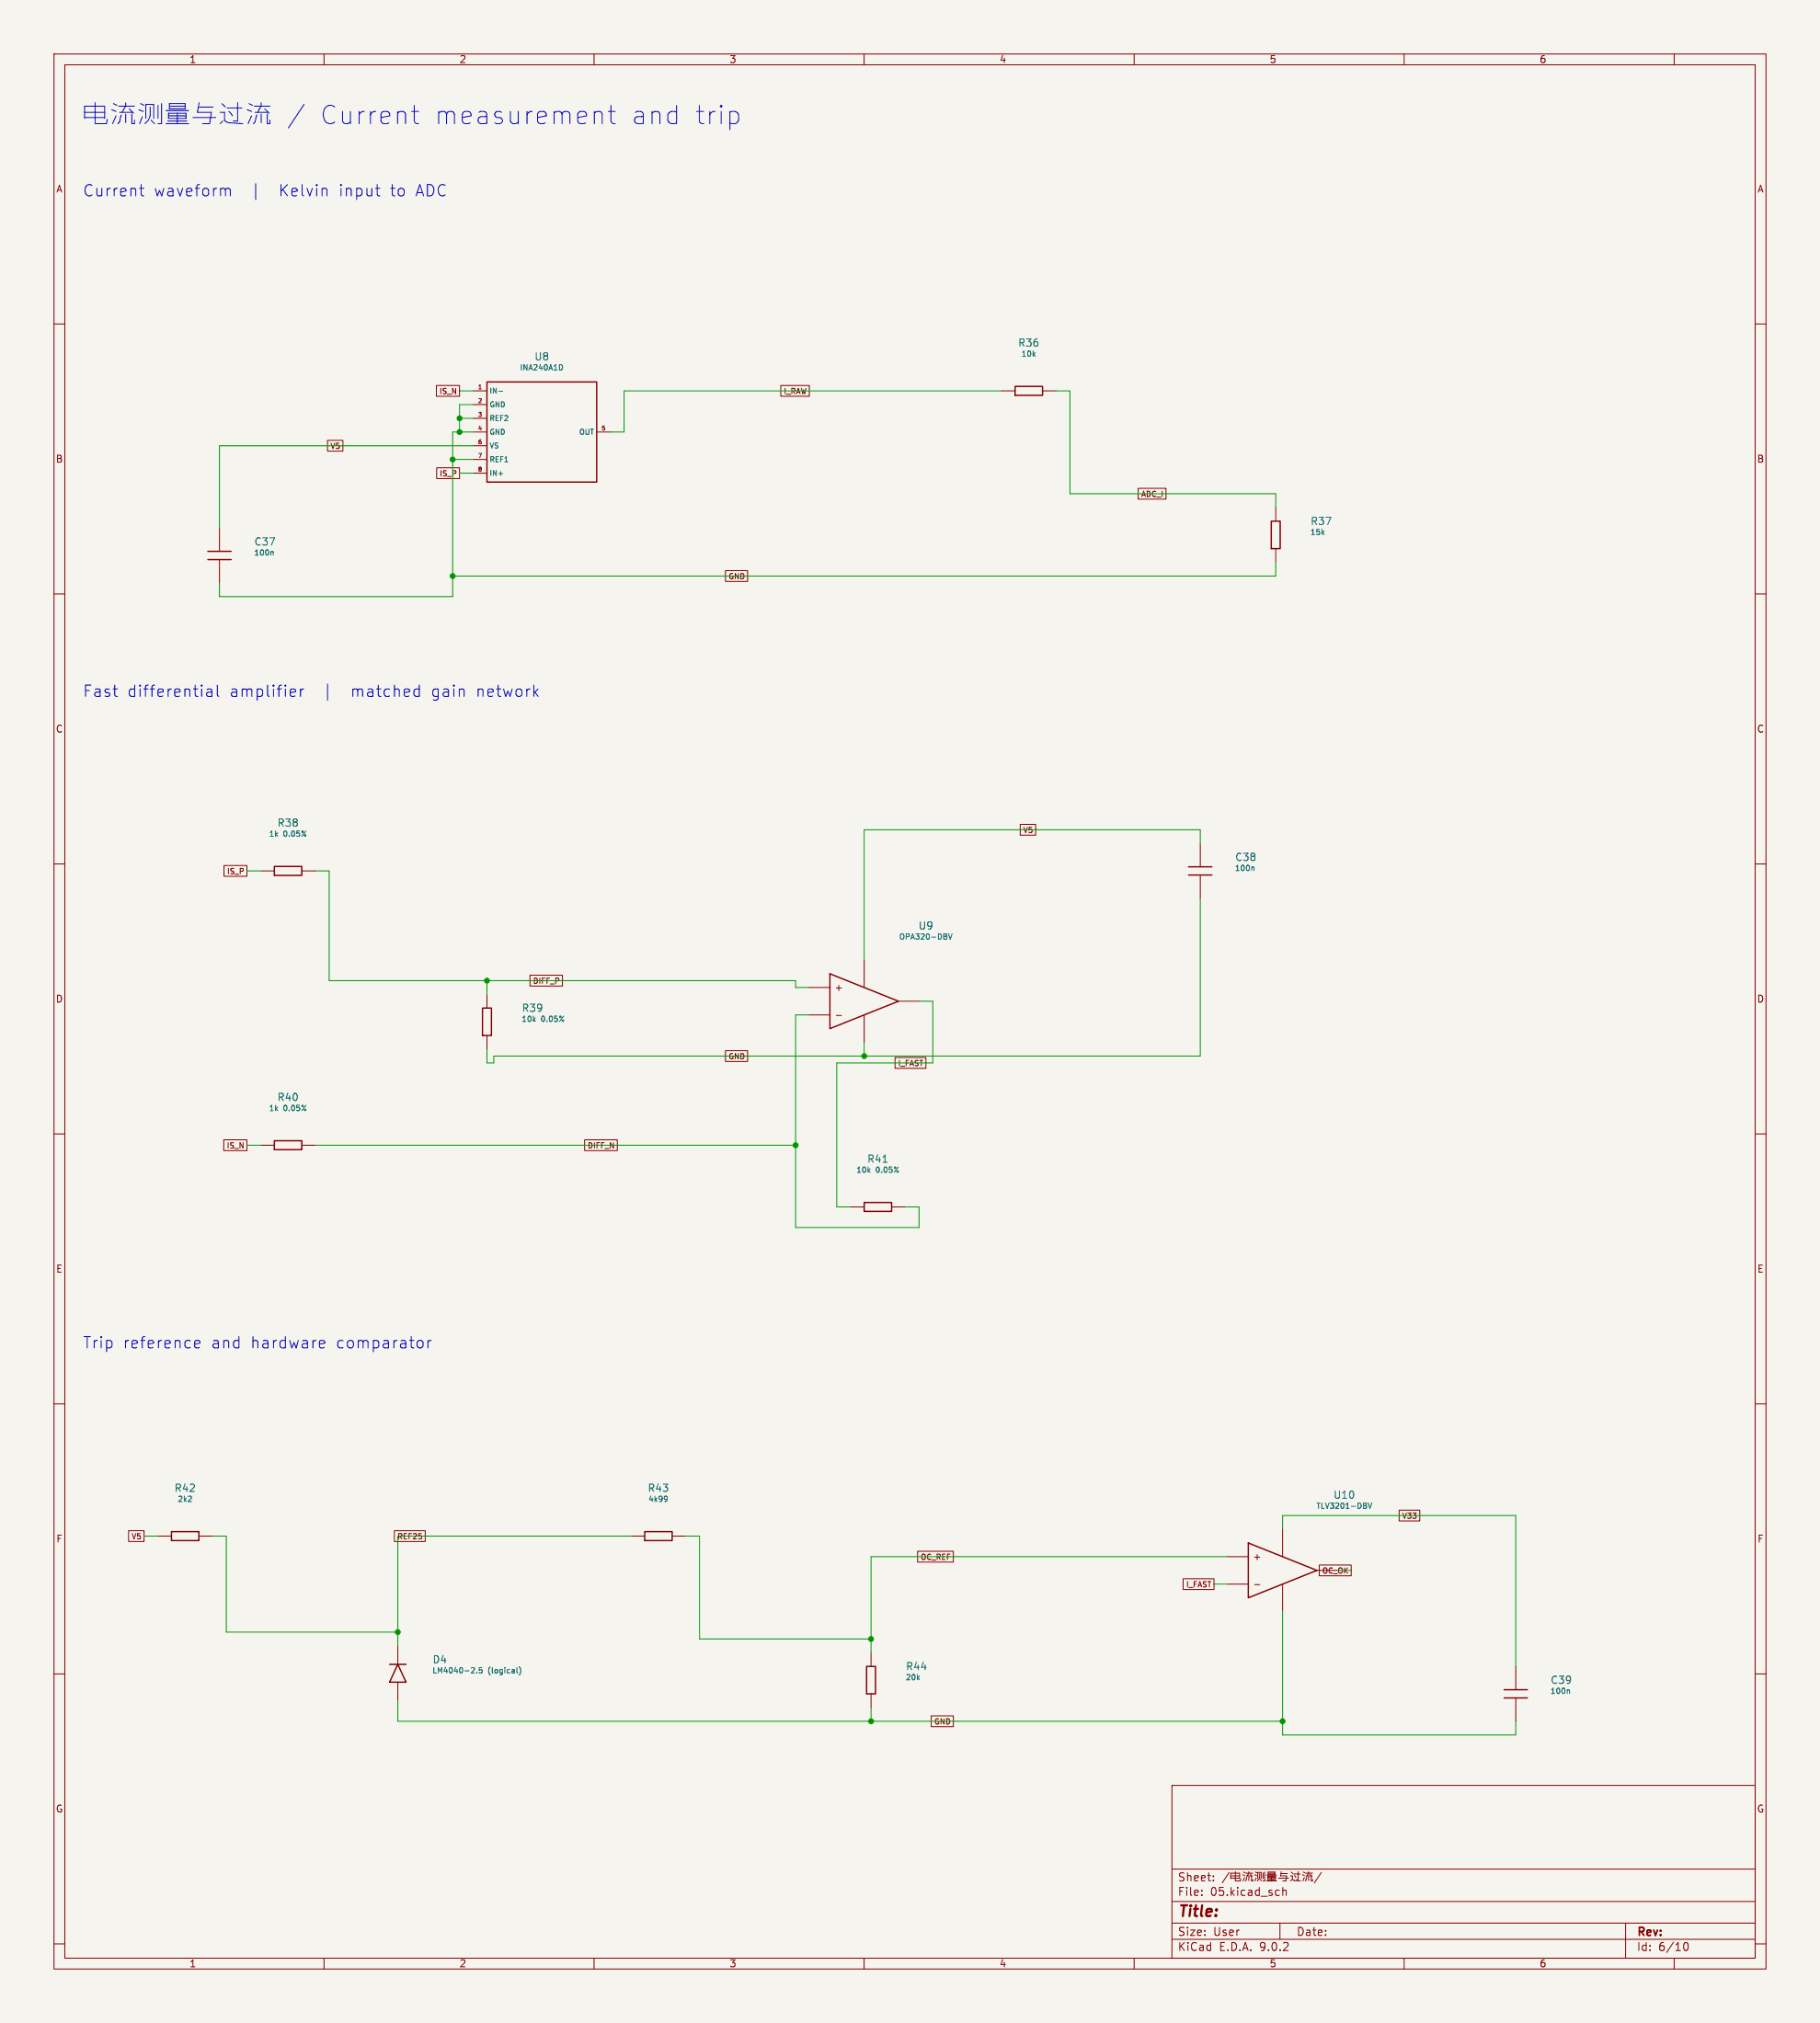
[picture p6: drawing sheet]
<svg xmlns="http://www.w3.org/2000/svg" width="337mm" height="375mm" viewBox="0 0 337 375" stroke-linecap="round" stroke-linejoin="round" font-family="sans-serif">
<path d="M0 0h337v374.6h-337z" fill="#f5f4ef" stroke="#f5f4ef" stroke-width=".17"/>
<g fill="none" stroke="#840000" stroke-width=".17">
<path d="M10 10h317v354.7h-317zM12 12h313v350.6h-313zM60 10v2M110 10v2M160 10v2M210 10v2M260 10v2M310 10v2M10 60h2M80.8 71.4h4.3v2h-4.3zM87.6 72.4h2.6M87.6 74.9h2.6"/>
<path d="M87.6 77.5h2.6M144.6 71.4h5.3v2h-5.3zM185.4 72.4h2.6M193 72.4h2.6M325 60h2M40.6 97.8v4.3M60.6 81.5h2.9v2.1h-2.9zM80.8 86.6h4.3v2h-4.3zM87.6 80h2.6M87.6 82.6h2.6M87.6 85.1h2.6M87.6 87.6h2.6"/>
<path d="M110.5 80h2.5M210.8 90.4h5.1v2h-5.1zM236.2 94v2.5M10 110h2M40.6 103.6v4.4M134.3 105.7h4.1v2h-4.1zM236.2 101.6v2.5M325 110h2M188.9 152.7h2.9v2h-2.9zM222.2 156.2v4.3M10 160h2M41.5 160.3h4.2v2h-4.2z"/>
<path d="M48.3 161.3h2.5M55.9 161.3h2.5M160 177.8v5.1M222.2 162.1v4.3M325 160h2M90.2 184.2v2.5M90.2 191.8v2.5M98.1 180.6h6v2h-6zM134.3 194.6h4.1v2h-4.1zM149.9 182.9h3.8M149.9 188h3.8M154.8 188.1h1"/>
<path d="M160 188v5M165.7 195.8h5.7v2.1h-5.7zM166.4 185.4h3.8M10 210h2M41.4 211.1h4.3v2h-4.3zM48.3 212.1h2.5M55.9 212.1h2.5M108.2 211.1h6.1v2h-6.1zM325 210h2M157.5 223.5h2.5M165.1 223.5h2.5M10 260h2"/>
<path d="M325 260h2M259.1 279.7h3.8v2h-3.8zM23.8 283.5h2.9v2h-2.9zM29.2 284.5h2.5M36.8 284.5h2.6M73 283.5h5.7v2h-5.7zM116.8 284.5h2.6M124.5 284.5h2.5M169.9 287.3h6.6v2h-6.6zM219.1 292.4h5.7v2h-5.7zM227.3 288.3h3.8M227.3 293.4h3.8"/>
<path d="M232.3 293.5h1M237.5 283.2v5.1M237.5 293.4v5.1M243.8 290.8h3.8M244.3 289.8h5.9v2h-5.9zM10 310h2M73.7 304.8v3.4M73.7 311.5v3.5M161.3 306.1v2.5M161.3 313.7v2.5M172.4 317.8h4.1v2h-4.1zM280.7 308.6v4.3"/>
<path d="M280.7 314.5v4.3M325 310h2M217 330.7h108v31.9h-108zM217 359.2h108M217 356.2h108M217 352.2h108M217 346.1h108M222.5 350.9v.1M222.5 350.1v.2M224.7 348.2v.1M224.7 347.4v.2M227.6 346.8l-1.3 1.9"/>
<path d="M227.9 347.8h1.6M227.9 347.4h1.6M227.9 347.9v-1h1.6v1M228.7 346.6v1.7h1v-.3M230.1 347.2l.4 .1M230.2 346.7l.3 .1M230.5 347.7l-.3 .6M230.7 346.9h1.3M230.7 347.4h1.1M230.9 347.6l-.3 .7M231.2 346.6v.3l-.2 .5M231.2 347.6v.7"/>
<path d="M231.5 347.1l.4 .4M231.7 347.6v.7h.3v-.2M232.3 347.2l.4 .1M232.5 346.7l.2 .1M232.6 347.8l-.2 .5M232.9 347.9v-1.1h.6v1.1M233.2 347v.7l-.4 .6M233.3 348.1l.3 .2M233.9 346.8v1.1M234.2 346.7v1.6h-.3M234.5 348.3h1.9M234.5 347.3h1.9"/>
<path d="M234.7 348.1h1.5M234.7 347.5h1.5v.4h-1.5zM234.7 347.7h1.5M234.8 346.9h1.3M234.8 346.7h1.3v.4h-1.3zM235.5 347.5v.8M236.7 347.8h1.9M236.7 350l.2 .1M236.9 351h-.2M237 356.2v3M237.2 346.6l-.1 .8h1.1l-.1 .9h-.6M237.2 347h1.2"/>
<path d="M237.5 349.5v1.5M237.5 350.2l.2-.2 .4 .1 .1 .9M239 347.4h.3v.7l.2 .1 1.3 .1M239.1 346.7l.3 .3M239.2 348.1l-.2 .2M239.5 347.1h1.2M239.7 347.3l.3 .4M240.4 346.6v1.5h-.4M241.2 347.2l.3 .1M241.3 346.7l.3 .1M241.5 347.7l-.3 .6M241.7 346.9h1.3"/>
<path d="M241.8 347.4h1.1M242 347.6l-.3 .7M242.3 346.6v.3l-.3 .5M242.3 347.6v.7M242.6 347.1l.4 .4M242.8 347.6v.7h.2v-.2M244.7 346.8l-1.3 1.9M301 356.2v6.4M10 360h2M60 362.6v2.1M110 362.6v2.1M160 362.6v2.1"/>
<path d="M210 362.6v2.1M260 362.6v2.1M310 362.6v2.1M311.7 360.3l.2-.4 .2-.2a.81 .81 0 0 1 .4 1.4l-.3 .1h-.2l-.3-.5M325 360h2"/>
</g>
<g fill="none" stroke="#840000" stroke-width=".25">
<path d="M90.2 70.7h20.3v18.6h-20.3zM188 71.6h5v1.6h-5zM235.4 96.5h1.6v5.1h-1.6zM38.5 102.1h4.3M38.5 103.6h4.3M50.8 160.5h5.1v1.6h-5.1zM220.1 160.5h4.3M220.1 162.1h4.3M89.3 186.7h1.7v5.1h-1.7zM153.7 180.3l12.7 5.1-12.7 5.1zM50.8 211.3h5.1v1.6h-5.1zM160 222.7h5.1v1.6h-5.1z"/>
<path d="M31.7 283.7h5.1v1.6h-5.1zM119.4 283.7h5.1v1.6h-5.1zM231.1 285.8l12.7 5-12.7 5.1zM72.1 308.2h3.1M73.7 308.2l1.5 3.3h-3.1zM160.5 308.6h1.6v5.1h-1.6zM278.5 312.9h4.3M278.5 314.5h4.3"/>
</g>
<g fill="none" stroke="#006464" stroke-width=".17">
<path d="M92.3 72.5h.8M103.8 67.5a.54 .54 0 0 1 .4 .5 .54 .54 0 0 1-.4 .5M50.3 102.1l.3 .2v.5M175.6 172.9l.4 1 .3-1M231.9 160.6l.3 .1v.5M163.5 215.2h.8M123.5 277.2l.1 .4-.2 .4M123.6 277.5l-.2 .2M253.3 278.3l.4 1 .3-1M87.2 309.8h.7M87.8 308.9v.4M88.3 309.7v.1"/>
<path d="M89.2 308.8h-.4l-.1 .5h.5v.4l-.1 .1-.4-.1M95.7 308.8v.9l.2 .1M96.1 308.7a1.15 1.15 0 0 1 0 1.5M290.3 313l.3 .1v.5"/>
</g>
<g fill="none" stroke="#009600" stroke-width=".17">
<path d="M85.1 72.4h2.5M85.1 77.5h2.5M87.6 74.9h-2.5v5.1M185.4 72.4h-69.8v7.6h-2.6M195.6 72.4h2.5v19h38.1v2.6M83.8 85.1h3.8M85.1 87.6h2.5M87.6 80h-3.8v30.5h-43.2v-2.5M87.6 82.6h-47v15.2M236.2 104.1v2.6h-152.4M222.2 156.2v-2.5h-62.2v24.1M45.7 161.3h2.6"/>
<path d="M58.4 161.3h2.6v20.3h86.3v1.3h2.6M222.2 166.4v29.2h-130.8v1.3h-1.2v-2.6M90.2 181.6v2.6M149.9 188h-2.6v39.3h22.9v-3.8h-2.6M160 193v2.6M170.2 185.4h2.5v11.5h-17.8v26.6h2.6M45.7 212.1h2.6M58.4 212.1h88.9M26.7 284.5h2.5M39.4 284.5h2.5v17.8h31.8M116.8 284.5h-43.1v20.3M127 284.5h2.5v19h31.8"/>
<path d="M224.8 293.4h2.5M227.3 288.3h-66v17.8M237.5 298.5v22.8h43.2v-2.5M237.5 283.2v-2.5h43.2v27.9M247.6 290.8h2.6M73.7 315v3.8h163.8M161.3 316.2v2.6"/>
</g>
<g fill="none" stroke="#0000c2" stroke-width=".17">
<path d="M17.6 19v3.9h2.1l.2-.8M21 19.2l.7 .3M22 19.7h2.9M23.3 19v.7l-.7 1.1M26 19.2l.7 .3M27.8 19.8v1.6l-.3 .9-.7 .6M29.3 19.5v2.4M29.9 19.2v3.7h-.6M31.4 19.7h2.9M31.4 19.2h2.9v1h-2.9zM36.9 19l-.4 1.8h2.6l-.3 2.1h-1.3M36.9 19.8h2.6"/>
<path d="M41.1 19.2l.6 .6M42.1 20h2.7M44 19v3.4h-.8M46.1 19.2l.6 .3M47.1 19.7h2.9M48.4 19v.7l-.7 1.1M56.3 19.3l-2.9 4.4M62 19.8a1.18 1.18 0 0 0-2 .5 1.8 1.8 0 0 0 1 2.6l.8-.2 .2-.1M76.7 19.5v2.9l.2 .3 .6 .2M113.1 19.5v2.9l.2 .3 .6 .2M125.3 19.5v3.4M15.7 21.8h3.7"/>
<path d="M15.7 20.8h3.7M15.7 21.9v-2.2h3.7v2.2M20.7 20.3l.8 .3M21.5 21.4l-.7 1.5M22.1 20.8h2.5M22.5 21.3l-.4 1.3-.3 .3M23.3 21.1v1.6M23.9 20.2l.8 .8M24.4 21.1v1.8h.5v-.6M25.7 20.3l.8 .3M25.8 34.9h.8M26.1 34.2v1.8l.1 .2 .4 .1"/>
<path d="M26.3 21.6l-.4 1.3M27 21.9v-2.6h1.5v2.6M28 22.3l.6 .6M30.7 22.9h4.2M30.7 20.5h4.2M31 22.4h3.6M31.2 21h3.2v.9h-3.2zM31.2 21.4h3.2M32.8 21v1.9M35.7 21.8h4.2M40.8 20.8h.8v1.5l.3 .3 .5 .1 2.6 .2M41.2 22.4l-.4 .5"/>
<path d="M41.8 35l.2-.1 .5 .1 .1 1.3M42.4 20.6l.6 .8M45.8 20.3l.8 .3M46.6 21.4l-.7 1.5M47.2 20.8h2.5M47.3 34v3M47.6 21.3l-.4 1.3-.3 .3M48.4 21.1v1.6M49 20.2l.8 .8M49.5 21.1v1.8h.5v-.6M60.2 34.9l.3 .3v1.1M63.4 20.6v1.8l.2 .3a.92 .92 0 0 0 1.3-.1"/>
<path d="M64.9 20.6v2.3M66.5 20.6v2.3M67.5 20.6a.87 .87 0 0 0-1 .7M68.6 20.6v2.3M69.5 34.9h.8M69.6 20.6a.87 .87 0 0 0-1 .7M69.9 36.2l.4 .1M70.5 21.8l1.7-.4-.2-.6-.3-.2h-.7l-.3 .2-.2 .3v1.3l.2 .3 .3 .2h.7l.3-.2M73.6 21a.84 .84 0 0 1 1.5 .1v1.8M73.6 20.6v2.3M76.2 20.6h1.3M110.1 21a.84 .84 0 0 1 1.4 .1v1.8"/>
<path d="M112.6 20.6h1.3M124.9 20.6l.4 .2M125.3 22.7l-.4 .2M135.5 20.6h.6l.3 .2 .4 .5v1l-.2 .3-.5 .3h-.6M38.3 127.7l.2-.1 .6 .1 .1 1.3M39.2 128.1l-.7 .1a.41 .41 0 0 0-.3 .4 .41 .41 0 0 0 .3 .4l.7-.1M40.2 126.9v1.8l.3 .3M54.4 127.6l.2 .1 .1 .4-1 .2M54.6 128.9l-.2 .1M55.6 127.6v1.4M56.2 127.6a.54 .54 0 0 0-.6 .4M60.6 126.7v3"/>
<path d="M76.8 127.7l.2-.1 .6 .1M76.8 128.9l.2 .1 .6-.1M77.6 126.9v2.1M99 128.2l.6 .8M99.6 127.6l-.8 .8M36 248.9l1-.2-.1-.4-.6-.1-.3 .3 .1 1 .2 .1 .6-.1M59.4 248.2l.6 .1 .1 .4-1 .2M60 249.5l-.6 .1M77.9 248.2l.4 .4v.6l-.4 .4M79.2 248.2v1.4M79.8 248.2a.54 .54 0 0 0-.6 .4"/>
</g>
<g fill="#009600" stroke="#009600" stroke-width=".17">
<circle cx="83.8" cy="106.7" r=".46"/>
<circle cx="85.1" cy="77.5" r=".46"/>
<circle cx="83.8" cy="85.1" r=".46"/>
<circle cx="85.1" cy="80" r=".46"/>
<circle cx="90.2" cy="181.6" r=".46"/>
<circle cx="147.3" cy="212.1" r=".46"/>
<circle cx="160" cy="195.6" r=".46"/>
<circle cx="73.7" cy="302.3" r=".46"/>
<circle cx="237.5" cy="318.8" r=".46"/>
<circle cx="161.3" cy="318.8" r=".46"/>
<circle cx="161.3" cy="303.5" r=".46"/>
</g>
<g font-size="4.7" fill="#0000c2">
<text x="79.7" y="23.3">measurement</text>
<text x="115.9" y="23.3">and</text>
<text x="127.5" y="23.3">trip</text>
</g>
<g font-size="2.9" fill="#0000c2">
<text x="15.2" y="36.6">Current</text>
<text x="28.4" y="36.6">waveform</text>
<text x="51.6" y="36.6">Kelvin</text>
<text x="62.8" y="36.6">input</text>
<text x="72.3" y="36.6">to</text>
<text x="77" y="36.6">ADC</text>
<text x="15.2" y="129.3">Fast</text>
<text x="23.5" y="129.3">differential</text>
<text x="42.4" y="129.3">amplifier</text>
<text x="65" y="129.3">matched</text>
<text x="79.9" y="129.3">gain</text>
<text x="88.2" y="129.3">network</text>
<text x="15.2" y="249.9">Trip</text>
<text x="22.7" y="249.9">reference</text>
<text x="39" y="249.9">and</text>
<text x="46.4" y="249.9">hardware</text>
<text x="62.2" y="249.9">comparator</text>
</g>
<text font-size="2.8" fill="#840000" x="218" y="355.6">Title:</text>
<g font-size="2.1" fill="#840000">
<text x="218" y="351.3">File:</text>
<text x="218" y="348.6">Sheet:</text>
<text x="224.1" y="351.3">05.kicad_sch</text>
<text x="218" y="358.7">Size:</text>
<text x="224.7" y="358.7">User</text>
<text x="240" y="358.7">Date:</text>
<text x="303" y="359">Rev:</text>
<text x="218" y="361.5">KiCad</text>
<text x="225.7" y="361.5">E.D.A.</text>
<text x="233.3" y="361.5">9.0.2</text>
<text x="303" y="361.5">Id:</text>
<text x="307.1" y="361.5">6/10</text>
</g>
<g font-size="1.9" fill="#006464">
<text x="188.4" y="64.4">R36</text>
<text x="98.9" y="66.9">U8</text>
<text x="47" y="101.2">C37</text>
<text x="242.6" y="97.4">R37</text>
<text x="51.3" y="153.3">R38</text>
<text x="228.6" y="159.7">C38</text>
<text x="170" y="172.4">U9</text>
<text x="96.5" y="187.6">R39</text>
<text x="51.3" y="204.1">R40</text>
<text x="160.5" y="215.5">R41</text>
<text x="32.2" y="276.5">R42</text>
<text x="119.9" y="276.5">R43</text>
<text x="246.8" y="277.8">U10</text>
<text x="80" y="308.2">D4</text>
<text x="167.7" y="309.5">R44</text>
<text x="287" y="312.1">C39</text>
</g>
<g font-size="1.8" fill="#840000">
<text x="35" y="11.9">1</text>
<text x="85" y="11.9">2</text>
<text x="135" y="11.9">3</text>
<text x="185" y="11.9">4</text>
<text x="235" y="11.9">5</text>
<text x="285" y="11.9">6</text>
<text x="10.3" y="35.9">A</text>
<text x="325.3" y="35.9">A</text>
<text x="10.3" y="85.9">B</text>
<text x="325.3" y="85.9">B</text>
<text x="10.3" y="135.9">C</text>
<text x="325.3" y="135.9">C</text>
<text x="10.3" y="185.9">D</text>
<text x="325.3" y="185.9">D</text>
<text x="10.3" y="235.9">E</text>
<text x="325.3" y="235.9">E</text>
<text x="10.3" y="285.9">F</text>
<text x="325.3" y="285.9">F</text>
<text x="10.3" y="335.9">G</text>
<text x="325.3" y="335.9">G</text>
<text x="35" y="364.5">1</text>
<text x="85" y="364.5">2</text>
<text x="135" y="364.5">3</text>
<text x="185" y="364.5">4</text>
<text x="235" y="364.5">5</text>
<text x="285" y="364.5">6</text>
</g>
<g font-size="1.7" fill="#840000">
<text x="154.4" y="183.7">+</text>
<text x="231.9" y="289.1">+</text>
</g>
<g font-size="1.4" fill="#006464">
<text x="96.2" y="68.8">INA240A1D</text>
<text x="189" y="66.3">10k</text>
<text x="242.5" y="99.3">15k</text>
<text x="46.9" y="103.1">100n</text>
<text x="49.7" y="155.2">1k</text>
<text x="52.5" y="155.2">0.05%</text>
<text x="228.6" y="161.5">100n</text>
<text x="166.4" y="174.2">OPA320-DBV</text>
<text x="96.5" y="189.5">10k</text>
<text x="100.2" y="189.5">0.05%</text>
<text x="49.7" y="206">1k</text>
<text x="52.5" y="206">0.05%</text>
<text x="158.5" y="217.4">10k</text>
<text x="162.2" y="217.4">0.05%</text>
<text x="32.8" y="278.4">2k2</text>
<text x="120" y="278.4">4k99</text>
<text x="243.6" y="279.6">TLV3201-DBV</text>
<text x="80" y="310.1">LM4040-2.5</text>
<text x="90.4" y="310.1">(logical)</text>
<text x="167.6" y="311.4">20k</text>
<text x="287" y="313.9">100n</text>
</g>
<g font-size="1.4" fill="#840000">
<text x="81.2" y="73.2">IS_N</text>
<text x="145" y="73.2">I_RAW</text>
<text x="61.1" y="83.4">V5</text>
<text x="81.3" y="88.4">IS_P</text>
<text x="211.2" y="92.2">ADC_I</text>
<text x="134.8" y="107.5">GND</text>
<text x="189.3" y="154.5">V5</text>
<text x="41.9" y="162.1">IS_P</text>
<text x="98.6" y="182.4">DIFF_P</text>
<text x="134.8" y="196.4">GND</text>
<text x="166.2" y="197.7">I_FAST</text>
<text x="41.8" y="212.9">IS_N</text>
<text x="108.7" y="212.9">DIFF_N</text>
<text x="259.5" y="281.5">V33</text>
<text x="24.2" y="285.3">V5</text>
<text x="73.4" y="285.3">REF25</text>
<text x="170.3" y="289.1">OC_REF</text>
<text x="244.7" y="291.6">OC_OK</text>
<text x="219.5" y="294.2">I_FAST</text>
<text x="172.9" y="319.6">GND</text>
</g>
<g font-size="1.3" fill="#006464">
<text x="90.6" y="73.1">IN-</text>
<text x="90.6" y="75.6">GND</text>
<text x="90.6" y="78.2">REF2</text>
<text x="90.6" y="80.7">GND</text>
<text x="90.6" y="83.3">VS</text>
<text x="107.1" y="80.7">OUT</text>
<text x="90.6" y="85.8">REF1</text>
<text x="90.6" y="88.3">IN+</text>
</g>
<g font-size="1.1" fill="#a90000">
<text x="88.4" y="72.1">1</text>
<text x="88.4" y="74.7">2</text>
<text x="88.4" y="77.2">3</text>
<text x="88.4" y="79.8">4</text>
<text x="88.4" y="82.3">6</text>
<text x="111.2" y="79.8">5</text>
<text x="88.4" y="84.8">7</text>
<text x="88.4" y="87.4">8</text>
</g>
</svg>
